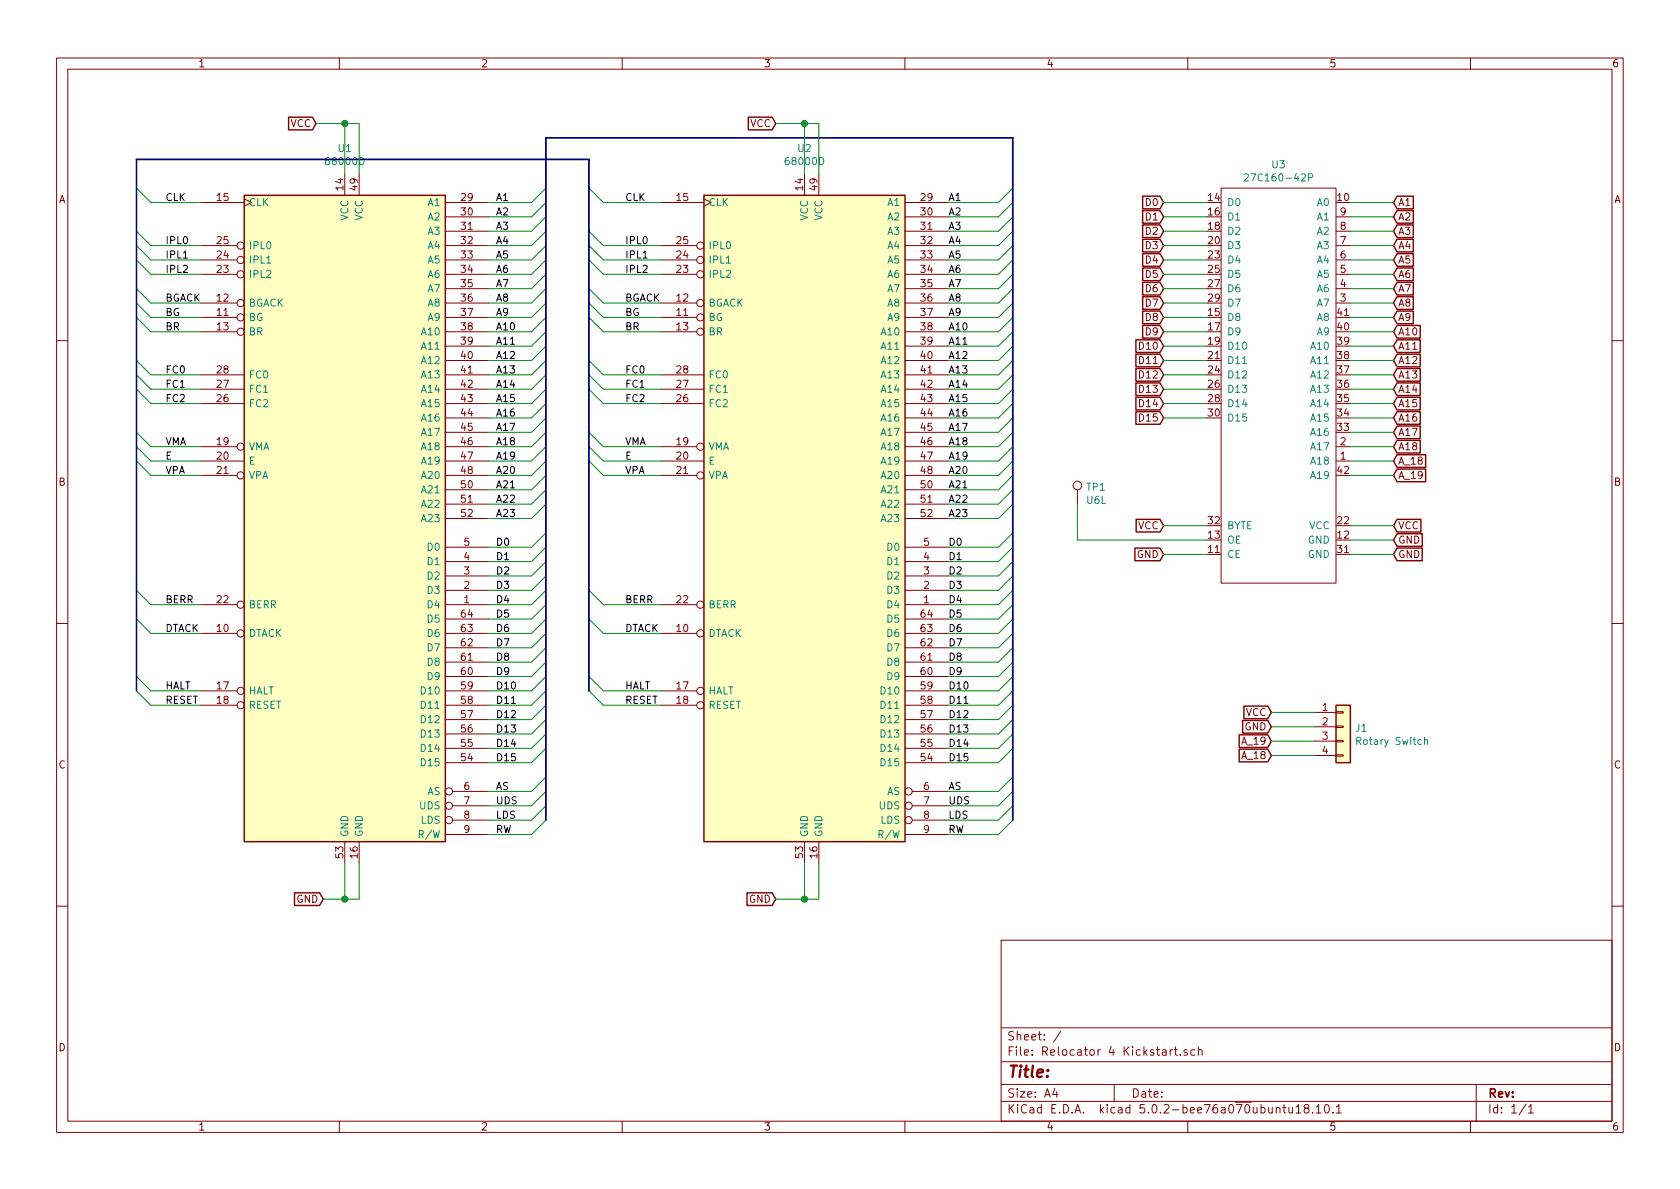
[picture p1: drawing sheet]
<svg xmlns="http://www.w3.org/2000/svg" width="297mm" height="210mm" viewBox="0 0 297 210" stroke-linecap="round" stroke-linejoin="round" font-family="sans-serif">
<g fill="none" stroke="#840000" stroke-width=".18">
<path d="M10 10.3h277v189.9h-277zM12 12.2h273v186.1h-273zM60 10.3v1.9M110 10.3v1.9M160 10.3v1.9M210 10.3v1.9M260 10.3v1.9M35.6 35.8h7.6M43.2 35.2l1.2 .6-1.2 .6M61 30.7v3.8M63.5 30.7v3.8M78.7 38.3h7.7"/>
<path d="M78.7 35.8h7.7M116.8 35.8h7.7M124.5 35.2l1.2 .6-1.2 .6M142.2 30.7v3.8M144.8 30.7v3.8M160 38.3h7.6M160 35.8h7.6M215.9 33.3h20.3v69.8h-20.3zM236.2 38.3h2.6M35.6 53.6h6.3M35.6 48.5h6.3M35.6 46h6.3"/>
<path d="M35.6 43.4h6.3M35.6 56.1h6.3M35.6 58.7h6.3M78.7 53.6h7.7M78.7 51h7.7M78.7 48.5h7.7M78.7 46h7.7M78.7 43.4h7.7M78.7 40.9h7.7M78.7 56.1h7.7M78.7 58.7h7.7M116.8 53.6h6.4"/>
<path d="M116.8 48.5h6.4M116.8 46h6.4M116.8 43.4h6.4M116.8 56.1h6.4M116.8 58.7h6.4M160 53.6h7.6M160 51h7.6M160 48.5h7.6M160 46h7.6M160 43.4h7.6M160 40.9h7.6M160 56.1h7.6"/>
<path d="M160 58.7h7.6M236.2 53.6h2.6M236.2 51h2.6M236.2 48.5h2.6M236.2 46h2.6M236.2 43.4h2.6M236.2 40.9h2.6M10 60.2h2M35.6 79h6.3M35.6 71.4h7.6M35.6 68.8h7.6M35.6 66.3h7.6"/>
<path d="M78.7 79h7.7M78.7 71.4h7.7M78.7 68.8h7.7M78.7 66.3h7.7M78.7 61.2h7.7M78.7 63.7h7.7M78.7 73.9h7.7M78.7 76.4h7.7M116.8 79h6.4M116.8 71.4h7.7M116.8 68.8h7.7M116.8 66.3h7.7"/>
<path d="M160 79h7.6M160 71.4h7.6M160 68.8h7.6M160 66.3h7.6M160 61.2h7.6M160 63.7h7.6M160 73.9h7.6M160 76.4h7.6M236.2 79h2.6M285 60.2h2M35.6 81.5h7.6M35.6 84.1h6.3"/>
<path d="M78.7 81.5h7.7M78.7 84.1h7.7M78.7 99.3h7.7M78.7 96.8h7.7M78.7 86.6h7.7M78.7 89.1h7.7M78.7 91.7h7.7M116.8 81.5h7.7M116.8 84.1h6.4M160 81.5h7.6M160 84.1h7.6M160 99.3h7.6"/>
<path d="M160 96.8h7.6M160 86.6h7.6M160 89.1h7.6M160 91.7h7.6M190.5 86.6v2.5M236.2 81.5h2.6M10 110.3h2M35.6 106.9h6.3M35.6 112h6.3M78.7 106.9h7.7M78.7 112h7.7M78.7 104.4h7.7"/>
<path d="M78.7 101.8h7.7M78.7 119.6h7.7M78.7 117.1h7.7M78.7 114.5h7.7M78.7 109.5h7.7M116.8 106.9h6.4M116.8 112h6.4M160 106.9h7.6M160 112h7.6M160 104.4h7.6M160 101.8h7.6M160 119.6h7.6"/>
<path d="M160 117.1h7.6M160 114.5h7.6M160 109.5h7.6M285 110.3h2M35.6 122.2h6.3M35.6 124.7h6.3M78.7 122.2h7.7M78.7 124.7h7.7M78.7 134.9h7.7M78.7 132.3h7.7M78.7 129.8h7.7M78.7 127.2h7.7"/>
<path d="M80 139.9h6.4M116.8 122.2h6.4M116.8 124.7h6.4M160 122.2h7.6M160 124.7h7.6M160 134.9h7.6M160 132.3h7.6M160 129.8h7.6M160 127.2h7.6M161.3 139.9h6.3M232.4 126h3.8M232.4 128.5h3.8"/>
<path d="M232.4 131.1h3.8M232.4 133.6h3.8M236.2 133.5h1.3v.2h-1.3zM236.2 130.9h1.3v.3h-1.3zM236.2 128.4h1.3v.2h-1.3zM236.2 125.9h1.3v.2h-1.3zM61 148.8v3.8M63.5 148.8v3.8M78.7 147.6h7.7M80 142.5h6.4M80 145h6.4M142.2 148.8v3.8"/>
<path d="M144.8 148.8v3.8M160 147.6h7.6M161.3 142.5h6.3M161.3 145h6.3M10 160.2h2M177 166.3h108v32h-108zM285 160.2h2M60 198.3v1.9M110 198.3v1.9M160 198.3v1.9M177 194.8h108M177 191.8h108"/>
<path d="M177 187.8h108M177 181.8h108M186.5 192.5l-.4 1h1M186.8 193v1M187.6 182.3l-1.3 2M197 191.8v3M206.9 185.6v1M207.3 185.6l-.3 .1-.1 .2M207.6 185.6h.6M207.8 185.1v1.3l.4 .2M208.7 186.5v.1M209.9 185.7a.37 .37 0 0 0-.6 .1l.1 .2 .5 .2 .1 .1-.2 .3-.5-.1"/>
<path d="M210 198.3v1.9M211.3 185.7l-.5-.1-.3 .3 .2 .6h.6M211.9 185.7h.1a.37 .37 0 0 1 .5 .1v.8M211.9 185.1v1.5M226.8 195.8h.6M227 195.3v1.3l.4 .2M227.9 195.8v.9l.4 .1 .2-.1M228.5 195.8v1M229.2 195.8l.4-.5v1.5M229.2 196.8h.8M230.9 196l-.2-.2-.1-.2 .3-.3h.3l.2 .3v.2l-.7 .2a.48 .48 0 0 0 0 .7l.2 .1 .5-.1a.48 .48 0 0 0-.2-.7M232.1 196.7v.1"/>
<path d="M232.7 195.8l.4-.5v1.5M232.7 196.8h.9M234.3 195.5l.2-.2a.8 .8 0 0 1 .5 .8 .8 .8 0 0 1-.5 .7l-.2-.1-.1-.4zM235.7 196.7v.1M236.3 195.8l.4-.5v1.5M236.3 196.8h.9M260 198.3v1.9M261 191.8v6.5M269.8 195.2l-1.2 2M270.3 195.8l.4-.5v1.5M270.3 196.8h.8"/>
<circle cx="42.5" cy="56.1" r=".63"/>
<circle cx="42.5" cy="43.4" r=".63"/>
<circle cx="42.5" cy="58.7" r=".63"/>
<circle cx="42.5" cy="53.6" r=".63"/>
<circle cx="42.5" cy="48.5" r=".63"/>
<circle cx="42.5" cy="46" r=".63"/>
<circle cx="123.8" cy="48.5" r=".63"/>
<circle cx="123.8" cy="43.4" r=".63"/>
<circle cx="123.8" cy="53.6" r=".63"/>
<circle cx="123.8" cy="58.7" r=".63"/>
<circle cx="123.8" cy="46" r=".63"/>
<circle cx="123.8" cy="56.1" r=".63"/>
<circle cx="42.5" cy="79" r=".63"/>
<circle cx="123.8" cy="79" r=".63"/>
<circle cx="42.5" cy="84.1" r=".63"/>
<circle cx="123.8" cy="84.1" r=".63"/>
<circle cx="190.5" cy="85.8" r=".76"/>
<circle cx="42.5" cy="106.9" r=".63"/>
<circle cx="42.5" cy="112" r=".63"/>
<circle cx="123.8" cy="106.9" r=".63"/>
<circle cx="123.8" cy="112" r=".63"/>
<circle cx="42.5" cy="124.7" r=".63"/>
<circle cx="42.5" cy="122.2" r=".63"/>
<circle cx="79.4" cy="139.9" r=".63"/>
<circle cx="123.8" cy="124.7" r=".63"/>
<circle cx="123.8" cy="122.2" r=".63"/>
<circle cx="160.7" cy="139.9" r=".63"/>
<circle cx="79.4" cy="145" r=".63"/>
<circle cx="79.4" cy="142.5" r=".63"/>
<circle cx="160.7" cy="142.5" r=".63"/>
<circle cx="160.7" cy="145" r=".63"/>
</g>
<path d="M220 30.9l.5-.2 .2 .2v.2v.2l-.8 .7h.8M231.4 31.4l.6-.1 .1-.1-.1-.3-.1-.2h-.5v1.3M47.1 46.5h.8M128.4 46.5h.8M251.9 130.9l.1-.1 .3 .1 .1 .7M251.9 130.4v1.2" fill="none" stroke="#008484" stroke-width=".18"/>
<g fill="none" stroke="#840000" stroke-width=".25">
<path d="M43.2 34.5h35.5v114.3h-35.5zM51 20.7h4.2l.7 1.1-.7 1.2h-4.2zM124.5 34.5h35.5v114.3h-35.5zM132.3 20.7h4.2l.7 1.1-.7 1.2h-4.2zM202 34.7h3.1l.6 1.1-.6 1.1h-3.1zM202 37.2h3.1l.6 1.1-.6 1.2h-3.1zM202 39.8h3.1l.6 1.1-.6 1.1h-3.1zM247 39.8h2.9v2.2h-2.9l-.6-1.1zM247 37.2h2.9v2.3h-2.9l-.6-1.2zM247 34.7h2.9v2.2h-2.9l-.6-1.1zM202 55h3.1l.6 1.1-.6 1.1h-3.1zM202 57.6h3.1l.6 1.1-.6 1.1h-3.1z"/>
<path d="M202 42.3h3.1l.6 1.1-.6 1.1h-3.1zM202 44.9h3.1l.6 1.1-.6 1.1h-3.1zM202 47.4h3.1l.6 1.1-.6 1.1h-3.1zM202 49.9h3.1l.6 1.1-.6 1.2h-3.1zM202 52.5h3.1l.6 1.1-.6 1.1h-3.1zM247 52.5h2.9v2.2h-2.9l-.6-1.1zM247 49.9h2.9v2.3h-2.9l-.6-1.2zM247 47.4h2.9v2.2h-2.9l-.6-1.1zM247 44.9h2.9v2.2h-2.9l-.6-1.1zM247 42.3h2.9v2.2h-2.9l-.6-1.1zM247 55h2.9v2.2h-2.9l-.6-1.1zM247 57.6h4.1v2.2h-4.1l-.6-1.1z"/>
<path d="M200.8 60.1h4.3l.6 1.1-.6 1.1h-4.3zM200.8 62.6h4.3l.6 1.1-.6 1.2h-4.3zM200.8 65.2h4.3l.6 1.1-.6 1.1h-4.3zM200.8 67.7h4.3l.6 1.1-.6 1.1h-4.3zM200.8 70.3h4.3l.6 1.1-.6 1.1h-4.3zM200.8 72.8h4.3l.6 1.1-.6 1.1h-4.3zM247 77.9h4.1v2.2h-4.1l-.6-1.1zM247 60.1h4.1v2.2h-4.1l-.6-1.1zM247 62.6h4.1v2.3h-4.1l-.6-1.2zM247 65.2h4.1v2.2h-4.1l-.6-1.1zM247 67.7h4.1v2.2h-4.1l-.6-1.1zM247 70.3h4.1v2.2h-4.1l-.6-1.1z"/>
<path d="M247 72.8h4.1v2.2h-4.1l-.6-1.1zM247 75.3h4.1v2.3h-4.1l-.6-1.2zM200.7 96.9h4.4l.6 1.1-.6 1.2h-4.4zM200.9 91.8h4.2l.6 1.2-.6 1.1h-4.2zM247 94.4h4.5v2.2h-4.5l-.6-1.1zM247 96.9h4.5v2.3h-4.5l-.6-1.2zM247 91.8h4.2v2.3h-4.2l-.6-1.1zM247 80.4h5.1v2.2h-5.1l-.6-1.1zM247 83h5.1v2.2h-5.1l-.6-1.1zM219.1 129.9h5.1l.6 1.2-.6 1.1h-5.1zM219.1 132.5h5.1l.6 1.1-.6 1.1h-5.1zM219.7 127.4h4.5l.6 1.1-.6 1.1h-4.5z"/>
<path d="M219.9 124.9h4.3l.6 1.1-.6 1.1h-4.3zM236.2 124.7h2.6v10.2h-2.6zM52.1 157.9h4.4l.6 1.1-.6 1.1h-4.4zM132.1 157.9h4.4l.7 1.1-.7 1.1h-4.4z"/>
</g>
<g fill="none" stroke="#008400" stroke-width=".18">
<path d="M24.1 33.3l2.6 2.5h8.9M55.9 21.8h7.6v8.9M61 21.8v8.9M96.5 38.3l-2.5 2.6h-7.6M96.5 35.8l-2.5 2.5h-7.6M96.5 33.3l-2.5 2.5h-7.6M104.1 33.3l2.6 2.5h10.1M137.2 21.8h7.6v8.9M142.2 21.8v8.9M179.1 38.3l-2.6 2.6h-8.9M179.1 35.8l-2.6 2.5h-8.9M179.1 33.3l-2.6 2.5h-8.9"/>
<path d="M205.7 38.3h7.7M205.7 35.8h7.7M238.8 38.3h7.6M238.8 35.8h7.6M24.1 51l2.6 2.6h8.9M24.1 46l2.6 2.5h8.9M24.1 43.4l2.6 2.6h8.9M24.1 40.9l2.6 2.5h8.9M24.1 53.6l2.6 2.5h8.9M24.1 56.1l2.6 2.6h8.9M96.5 51l-2.5 2.6h-7.6M96.5 48.5l-2.5 2.5h-7.6"/>
<path d="M96.5 46l-2.5 2.5h-7.6M96.5 43.4l-2.5 2.6h-7.6M96.5 40.9l-2.5 2.5h-7.6M96.5 53.6l-2.5 2.5h-7.6M96.5 56.1l-2.5 2.6h-7.6M96.5 58.7l-2.5 2.5h-7.6M104.1 51l2.6 2.6h10.1M104.1 46l2.6 2.5h10.1M104.1 43.4l2.6 2.6h10.1M104.1 40.9l2.6 2.5h10.1M104.1 53.6l2.6 2.5h10.1M104.1 56.1l2.6 2.6h10.1"/>
<path d="M179.1 51l-2.6 2.6h-8.9M179.1 48.5l-2.6 2.5h-8.9M179.1 46l-2.6 2.5h-8.9M179.1 43.4l-2.6 2.6h-8.9M179.1 40.9l-2.6 2.5h-8.9M179.1 53.6l-2.6 2.5h-8.9M179.1 56.1l-2.6 2.6h-8.9M179.1 58.7l-2.6 2.5h-8.9M205.7 53.6h7.7M205.7 51h7.7M205.7 48.5h7.7M205.7 46h7.7"/>
<path d="M205.7 43.4h7.7M205.7 40.9h7.7M205.7 56.1h7.7M205.7 58.7h7.7M238.8 53.6h7.6M238.8 51h7.6M238.8 48.5h7.6M238.8 46h7.6M238.8 43.4h7.6M238.8 40.9h7.6M238.8 56.1h7.6M238.8 58.7h7.6"/>
<path d="M24.1 76.4l2.6 2.6h8.9M24.1 63.7l2.6 2.6h8.9M24.1 66.3l2.6 2.5h8.9M24.1 68.8l2.6 2.6h8.9M24.1 79l2.6 2.5h8.9M96.5 76.4l-2.5 2.6h-7.6M96.5 61.2l-2.5 2.5h-7.6M96.5 63.7l-2.5 2.6h-7.6M96.5 66.3l-2.5 2.5h-7.6M96.5 68.8l-2.5 2.6h-7.6M96.5 71.4l-2.5 2.5h-7.6M96.5 73.9l-2.5 2.5h-7.6"/>
<path d="M96.5 79l-2.5 2.5h-7.6M104.1 76.4l2.6 2.6h10.1M104.1 63.7l2.6 2.6h10.1M104.1 66.3l2.6 2.5h10.1M104.1 68.8l2.6 2.6h10.1M104.1 79l2.6 2.5h10.1M179.1 76.4l-2.6 2.6h-8.9M179.1 61.2l-2.6 2.5h-8.9M179.1 63.7l-2.6 2.6h-8.9M179.1 66.3l-2.6 2.5h-8.9M179.1 68.8l-2.6 2.6h-8.9M179.1 71.4l-2.6 2.5h-8.9"/>
<path d="M179.1 73.9l-2.6 2.5h-8.9M179.1 79l-2.6 2.5h-8.9M205.7 61.2h7.7M205.7 63.7h7.7M205.7 66.3h7.7M205.7 68.8h7.7M205.7 71.4h7.7M205.7 73.9h7.7M238.8 79h7.6M238.8 61.2h7.6M238.8 63.7h7.6M238.8 66.3h7.6"/>
<path d="M238.8 68.8h7.6M238.8 71.4h7.6M238.8 73.9h7.6M238.8 76.4h7.6M24.1 81.5l2.6 2.6h8.9M96.5 81.5l-2.5 2.6h-7.6M96.5 84.1l-2.5 2.5h-7.6M96.5 86.6l-2.5 2.5h-7.6M96.5 89.1l-2.5 2.6h-7.6M96.5 94.2l-2.5 2.6h-7.6M96.5 96.8l-2.5 2.5h-7.6M96.5 99.3l-2.5 2.5h-7.6"/>
<path d="M104.1 81.5l2.6 2.6h10.1M179.1 81.5l-2.6 2.6h-8.9M179.1 84.1l-2.6 2.5h-8.9M179.1 86.6l-2.6 2.5h-8.9M179.1 89.1l-2.6 2.6h-8.9M179.1 94.2l-2.6 2.6h-8.9M179.1 96.8l-2.6 2.5h-8.9M179.1 99.3l-2.6 2.5h-8.9M190.5 89.1v6.4h22.9M205.7 98h7.7M205.7 93h7.7M238.8 95.5h7.6"/>
<path d="M238.8 98h7.6M238.8 93h7.6M238.8 81.5h7.6M238.8 84.1h7.6M24.1 104.4l2.6 2.5h8.9M24.1 109.5l2.6 2.5h8.9M24.1 119.6l2.6 2.6h8.9M96.5 104.4l-2.5 2.5h-7.6M96.5 109.5l-2.5 2.5h-7.6M96.5 119.6l-2.5 2.6h-7.6M96.5 101.8l-2.5 2.6h-7.6M96.5 106.9l-2.5 2.6h-7.6"/>
<path d="M96.5 112l-2.5 2.5h-7.6M96.5 114.5l-2.5 2.6h-7.6M96.5 117.1l-2.5 2.5h-7.6M104.1 104.4l2.6 2.5h10.1M104.1 109.5l2.6 2.5h10.1M104.1 119.6l2.6 2.6h10.1M179.1 104.4l-2.6 2.5h-8.9M179.1 109.5l-2.6 2.5h-8.9M179.1 119.6l-2.6 2.6h-8.9M179.1 101.8l-2.6 2.6h-8.9M179.1 106.9l-2.6 2.6h-8.9M179.1 112l-2.6 2.5h-8.9"/>
<path d="M179.1 114.5l-2.6 2.6h-8.9M179.1 117.1l-2.6 2.5h-8.9M24.1 122.2l2.6 2.5h8.9M96.5 122.2l-2.5 2.5h-7.6M96.5 124.7l-2.5 2.5h-7.6M96.5 127.2l-2.5 2.6h-7.6M96.5 129.8l-2.5 2.5h-7.6M96.5 132.3l-2.5 2.6h-7.6M96.5 137.4l-2.5 2.5h-7.6M96.5 139.9l-2.5 2.6h-7.6M104.1 122.2l2.6 2.5h10.1M179.1 122.2l-2.6 2.5h-8.9"/>
<path d="M179.1 124.7l-2.6 2.5h-8.9M179.1 127.2l-2.6 2.6h-8.9M179.1 129.8l-2.6 2.5h-8.9M179.1 132.3l-2.6 2.6h-8.9M179.1 137.4l-2.6 2.5h-8.9M179.1 139.9l-2.6 2.6h-8.9M224.8 126h7.6M224.8 128.5h7.6M224.8 131.1h7.6M224.8 133.6h7.6M61 152.6v6.4M63.5 152.6v6.4h-6.4"/>
<path d="M96.5 142.5l-2.5 2.5h-7.6M96.5 145l-2.5 2.6h-7.6M142.2 152.6v6.4M144.8 152.6v6.4h-7.6M179.1 142.5l-2.6 2.5h-8.9M179.1 145l-2.6 2.6h-8.9"/>
</g>
<g fill="#ffffc2" stroke="#ffffc2" stroke-width=".18">
<path d="M236.2 124.7h2.6v10.2h-2.6z"/>
<path d="M43.2 34.5h35.5v114.3h-35.5z"/>
<path d="M124.5 34.5h35.5v114.3h-35.5z"/>
</g>
<path d="M24.1 122.2v-94h80v94M96.5 145v-120.6h82.6v120.6" fill="none" stroke="#000084" stroke-width=".3"/>
<path d="M32.4 45.6h.7M113.7 45.6h.7" fill="none" stroke="#000" stroke-width=".18"/>
<g fill="#008400" stroke="#008400" stroke-width=".25">
<circle cx="61" cy="21.8" r=".51"/>
<circle cx="61" cy="159" r=".51"/>
<circle cx="142.2" cy="159" r=".51"/>
<circle cx="142.2" cy="21.8" r=".51"/>
</g>
<text font-size="2.8" fill="#840000" x="178" y="190.5">Title:</text>
<g font-size="2.1" fill="#840000">
<text x="178" y="184">Sheet: /</text>
<text x="178" y="186.7">File: Relocator 4 Kickstart.sch</text>
<text x="178" y="196.9">KiCad E.D.A. kicad 5.0.2-bee76a070ubuntu18.10.1</text>
<text x="178" y="194.1">Size: A4</text>
<text x="200" y="194.1">Date:</text>
<text x="263" y="194.1">Rev:</text>
<text x="263" y="196.9">Id: 1/1</text>
</g>
<g font-size="1.8" fill="#840000">
<text x="35" y="11.9">1</text>
<text x="85" y="11.9">2</text>
<text x="135" y="11.9">3</text>
<text x="185" y="11.9">4</text>
<text x="235" y="11.9">5</text>
<text x="285" y="11.9">6</text>
<text x="51.4" y="22.5">VCC</text>
<text x="132.6" y="22.5">VCC</text>
<text x="10.4" y="35.9">A</text>
<text x="38.4" y="35.6">15</text>
<text x="60.7" y="33.6" transform="rotate(-90 60.7 33.6)">14</text>
<text x="63.2" y="33.6" transform="rotate(-90 63.2 33.6)">49</text>
<text x="81.6" y="35.6">29</text>
<text x="119.7" y="35.6">15</text>
<text x="142" y="33.6" transform="rotate(-90 142 33.6)">14</text>
<text x="144.5" y="33.6" transform="rotate(-90 144.5 33.6)">49</text>
<text x="162.9" y="35.6">29</text>
<text x="213.7" y="35.6">14</text>
<text x="236.5" y="35.6">10</text>
<text x="285.4" y="35.9">A</text>
<text x="81.6" y="38.1">30</text>
<text x="81.6" y="40.6">31</text>
<text x="162.9" y="38.1">30</text>
<text x="162.9" y="40.6">31</text>
<text x="202.7" y="36.4">D0</text>
<text x="202.7" y="39">D1</text>
<text x="202.7" y="41.5">D2</text>
<text x="213.7" y="38.1">16</text>
<text x="213.7" y="40.6">18</text>
<text x="237" y="40.6">8</text>
<text x="237" y="38.1">9</text>
<text x="247.2" y="41.5">A3</text>
<text x="247.2" y="39">A2</text>
<text x="247.2" y="36.4">A1</text>
<text x="38.4" y="45.7">24</text>
<text x="38.4" y="43.2">25</text>
<text x="81.6" y="43.2">32</text>
<text x="81.6" y="45.7">33</text>
<text x="119.7" y="45.7">24</text>
<text x="119.7" y="43.2">25</text>
<text x="162.9" y="43.2">32</text>
<text x="162.9" y="45.7">33</text>
<text x="202.7" y="44.1">D3</text>
<text x="202.7" y="46.6">D4</text>
<text x="213.7" y="43.2">20</text>
<text x="213.7" y="45.7">23</text>
<text x="237" y="45.7">6</text>
<text x="237" y="43.2">7</text>
<text x="247.2" y="46.6">A5</text>
<text x="247.2" y="44.1">A4</text>
<text x="38.4" y="53.3">12</text>
<text x="38.4" y="48.3">23</text>
<text x="81.6" y="48.3">34</text>
<text x="81.6" y="50.8">35</text>
<text x="81.6" y="53.3">36</text>
<text x="119.7" y="53.3">12</text>
<text x="119.7" y="48.3">23</text>
<text x="162.9" y="48.3">34</text>
<text x="162.9" y="50.8">35</text>
<text x="162.9" y="53.3">36</text>
<text x="202.7" y="49.1">D5</text>
<text x="202.7" y="51.7">D6</text>
<text x="213.7" y="48.3">25</text>
<text x="213.7" y="50.8">27</text>
<text x="213.7" y="53.3">29</text>
<text x="237" y="53.3">3</text>
<text x="237" y="50.8">4</text>
<text x="237" y="48.3">5</text>
<text x="247.2" y="51.7">A7</text>
<text x="247.2" y="49.1">A6</text>
<text x="38.4" y="55.9">11</text>
<text x="38.4" y="58.4">13</text>
<text x="81.6" y="55.9">37</text>
<text x="81.6" y="58.4">38</text>
<text x="119.7" y="55.9">11</text>
<text x="119.7" y="58.4">13</text>
<text x="162.9" y="55.9">37</text>
<text x="162.9" y="58.4">38</text>
<text x="202.7" y="56.8">D8</text>
<text x="202.7" y="59.3">D9</text>
<text x="202.7" y="54.2">D7</text>
<text x="213.7" y="55.9">15</text>
<text x="213.7" y="58.4">17</text>
<text x="236.5" y="58.4">40</text>
<text x="236.5" y="55.9">41</text>
<text x="247.2" y="54.2">A8</text>
<text x="247.2" y="56.8">A9</text>
<text x="247.2" y="59.3">A10</text>
<text x="81.6" y="61">39</text>
<text x="81.6" y="63.5">40</text>
<text x="162.9" y="61">39</text>
<text x="162.9" y="63.5">40</text>
<text x="201.7" y="61.8">D10</text>
<text x="201.7" y="64.4">D11</text>
<text x="213.7" y="61">19</text>
<text x="213.7" y="63.5">21</text>
<text x="236.5" y="63.5">38</text>
<text x="236.5" y="61">39</text>
<text x="247.2" y="61.8">A11</text>
<text x="247.2" y="64.4">A12</text>
<text x="38.4" y="71.1">26</text>
<text x="38.4" y="68.6">27</text>
<text x="38.4" y="66">28</text>
<text x="81.6" y="66">41</text>
<text x="81.6" y="68.6">42</text>
<text x="81.6" y="71.1">43</text>
<text x="119.7" y="71.1">26</text>
<text x="119.7" y="68.6">27</text>
<text x="119.7" y="66">28</text>
<text x="162.9" y="66">41</text>
<text x="162.9" y="68.6">42</text>
<text x="162.9" y="71.1">43</text>
<text x="201.7" y="66.9">D12</text>
<text x="201.7" y="69.5">D13</text>
<text x="213.7" y="66">24</text>
<text x="213.7" y="68.6">26</text>
<text x="213.7" y="71.1">28</text>
<text x="236.5" y="71.1">35</text>
<text x="236.5" y="68.6">36</text>
<text x="236.5" y="66">37</text>
<text x="247.2" y="66.9">A13</text>
<text x="247.2" y="69.5">A14</text>
<text x="81.6" y="73.7">44</text>
<text x="81.6" y="76.2">45</text>
<text x="162.9" y="73.7">44</text>
<text x="162.9" y="76.2">45</text>
<text x="201.7" y="72">D14</text>
<text x="201.7" y="74.5">D15</text>
<text x="213.7" y="73.7">30</text>
<text x="236.5" y="76.2">33</text>
<text x="236.5" y="73.7">34</text>
<text x="247.2" y="72">A15</text>
<text x="247.2" y="74.5">A16</text>
<text x="247.2" y="77.1">A17</text>
<text x="38.4" y="78.7">19</text>
<text x="38.4" y="81.3">20</text>
<text x="38.4" y="83.8">21</text>
<text x="81.6" y="78.7">46</text>
<text x="81.6" y="81.3">47</text>
<text x="81.6" y="83.8">48</text>
<text x="119.7" y="78.7">19</text>
<text x="119.7" y="81.3">20</text>
<text x="119.7" y="83.8">21</text>
<text x="162.9" y="78.7">46</text>
<text x="162.9" y="81.3">47</text>
<text x="162.9" y="83.8">48</text>
<text x="236.5" y="83.8">42</text>
<text x="237" y="81.3">1</text>
<text x="237" y="78.7">2</text>
<text x="247.2" y="79.6">A18</text>
<text x="247.2" y="82.2">A_18</text>
<text x="10.4" y="85.9">B</text>
<text x="81.6" y="86.4">50</text>
<text x="81.6" y="88.9">51</text>
<text x="162.9" y="86.4">50</text>
<text x="162.9" y="88.9">51</text>
<text x="247.2" y="84.7">A_19</text>
<text x="285.4" y="85.9">B</text>
<text x="81.6" y="91.4">52</text>
<text x="162.9" y="91.4">52</text>
<text x="201.2" y="93.6">VCC</text>
<text x="213.7" y="95.2">13</text>
<text x="213.7" y="92.7">32</text>
<text x="236.5" y="95.2">12</text>
<text x="236.5" y="92.7">22</text>
<text x="247.2" y="93.6">VCC</text>
<text x="82.1" y="101.6">3</text>
<text x="82.1" y="99.1">4</text>
<text x="82.1" y="96.5">5</text>
<text x="163.3" y="101.6">3</text>
<text x="163.3" y="99.1">4</text>
<text x="163.3" y="96.5">5</text>
<text x="201" y="98.7">GND</text>
<text x="213.7" y="97.8">11</text>
<text x="236.5" y="97.8">31</text>
<text x="247.2" y="96.1">GND</text>
<text x="247.2" y="98.7">GND</text>
<text x="38.4" y="106.7">22</text>
<text x="82.1" y="106.7">1</text>
<text x="82.1" y="104.1">2</text>
<text x="119.7" y="106.7">22</text>
<text x="163.3" y="106.7">1</text>
<text x="163.3" y="104.1">2</text>
<text x="38.4" y="111.8">10</text>
<text x="81.6" y="111.8">63</text>
<text x="81.6" y="109.2">64</text>
<text x="119.7" y="111.8">10</text>
<text x="162.9" y="111.8">63</text>
<text x="162.9" y="109.2">64</text>
<text x="81.6" y="119.4">60</text>
<text x="81.6" y="116.8">61</text>
<text x="81.6" y="114.3">62</text>
<text x="162.9" y="119.4">60</text>
<text x="162.9" y="116.8">61</text>
<text x="162.9" y="114.3">62</text>
<text x="38.4" y="121.9">17</text>
<text x="38.4" y="124.5">18</text>
<text x="81.6" y="124.5">58</text>
<text x="81.6" y="121.9">59</text>
<text x="119.7" y="121.9">17</text>
<text x="119.7" y="124.5">18</text>
<text x="162.9" y="124.5">58</text>
<text x="162.9" y="121.9">59</text>
<text x="233.8" y="125.7">1</text>
<text x="81.6" y="129.5">56</text>
<text x="81.6" y="127">57</text>
<text x="162.9" y="129.5">56</text>
<text x="162.9" y="127">57</text>
<text x="219.8" y="131.7">A_19</text>
<text x="220.1" y="129.2">GND</text>
<text x="220.3" y="126.6">VCC</text>
<text x="233.8" y="128.3">2</text>
<text x="233.8" y="130.8">3</text>
<text x="10.4" y="135.9">C</text>
<text x="81.6" y="134.6">54</text>
<text x="81.6" y="132.1">55</text>
<text x="162.9" y="134.6">54</text>
<text x="162.9" y="132.1">55</text>
<text x="219.8" y="134.2">A_18</text>
<text x="233.8" y="133.3">4</text>
<text x="285.4" y="135.9">C</text>
<text x="82.1" y="139.7">6</text>
<text x="82.1" y="142.2">7</text>
<text x="163.3" y="139.7">6</text>
<text x="163.3" y="142.2">7</text>
<text x="82.1" y="144.8">8</text>
<text x="82.1" y="147.3">9</text>
<text x="163.3" y="144.8">8</text>
<text x="163.3" y="147.3">9</text>
<text x="60.7" y="151.7" transform="rotate(-90 60.7 151.7)">53</text>
<text x="63.2" y="151.7" transform="rotate(-90 63.2 151.7)">16</text>
<text x="142" y="151.7" transform="rotate(-90 142 151.7)">53</text>
<text x="144.5" y="151.7" transform="rotate(-90 144.5 151.7)">16</text>
<text x="52.4" y="159.6">GND</text>
<text x="132.4" y="159.6">GND</text>
<text x="10.4" y="185.9">D</text>
<text x="285.4" y="185.9">D</text>
<text x="35" y="199.9">1</text>
<text x="85" y="199.9">2</text>
<text x="135" y="199.9">3</text>
<text x="185" y="199.9">4</text>
<text x="235" y="199.9">5</text>
<text x="285" y="199.9">6</text>
</g>
<g font-size="1.8" fill="#008484">
<text x="57.9" y="29.2">68000D</text>
<text x="59.8" y="26.9">U1</text>
<text x="139.1" y="29.2">68000D</text>
<text x="141.1" y="26.9">U2</text>
<text x="224.9" y="29.8">U3</text>
<text x="221.1" y="32.1">27C160-42P</text>
<text x="43.9" y="36.4">CLK</text>
<text x="61.6" y="39" transform="rotate(-90 61.6 39)">VCC</text>
<text x="64.1" y="39" transform="rotate(-90 64.1 39)">VCC</text>
<text x="75.7" y="36.4">A1</text>
<text x="75.7" y="39">A2</text>
<text x="75.7" y="41.5">A3</text>
<text x="125.2" y="36.4">CLK</text>
<text x="142.9" y="39" transform="rotate(-90 142.9 39)">VCC</text>
<text x="145.4" y="39" transform="rotate(-90 145.4 39)">VCC</text>
<text x="157" y="36.4">A1</text>
<text x="157" y="39">A2</text>
<text x="157" y="41.5">A3</text>
<text x="216.9" y="36.4">D0</text>
<text x="216.9" y="39">D1</text>
<text x="216.9" y="41.5">D2</text>
<text x="232.9" y="36.4">A0</text>
<text x="232.9" y="41.5">A2</text>
<text x="232.9" y="39">A1</text>
<text x="43.9" y="46.6">IPL1</text>
<text x="43.9" y="44.1">IPL0</text>
<text x="75.7" y="44.1">A4</text>
<text x="75.7" y="46.6">A5</text>
<text x="125.2" y="46.6">IPL1</text>
<text x="125.2" y="44.1">IPL0</text>
<text x="157" y="44.1">A4</text>
<text x="157" y="46.6">A5</text>
<text x="216.9" y="44.1">D3</text>
<text x="216.9" y="46.6">D4</text>
<text x="232.9" y="46.6">A4</text>
<text x="232.9" y="44.1">A3</text>
<text x="43.9" y="49.1">IPL2</text>
<text x="75.7" y="49.1">A6</text>
<text x="75.7" y="51.7">A7</text>
<text x="125.2" y="49.1">IPL2</text>
<text x="157" y="49.1">A6</text>
<text x="157" y="51.7">A7</text>
<text x="216.9" y="49.1">D5</text>
<text x="216.9" y="51.7">D6</text>
<text x="232.9" y="51.7">A6</text>
<text x="232.9" y="49.1">A5</text>
<text x="43.9" y="56.8">BG</text>
<text x="43.9" y="54.2">BGACK</text>
<text x="43.9" y="59.3">BR</text>
<text x="74.7" y="59.3">A10</text>
<text x="75.7" y="54.2">A8</text>
<text x="75.7" y="56.8">A9</text>
<text x="125.2" y="56.8">BG</text>
<text x="125.2" y="54.2">BGACK</text>
<text x="125.2" y="59.3">BR</text>
<text x="156" y="59.3">A10</text>
<text x="157" y="54.2">A8</text>
<text x="157" y="56.8">A9</text>
<text x="216.9" y="56.8">D8</text>
<text x="216.9" y="59.3">D9</text>
<text x="216.9" y="54.2">D7</text>
<text x="232.9" y="54.2">A7</text>
<text x="232.9" y="59.3">A9</text>
<text x="232.9" y="56.8">A8</text>
<text x="74.7" y="61.8">A11</text>
<text x="74.7" y="64.4">A12</text>
<text x="156" y="61.8">A11</text>
<text x="156" y="64.4">A12</text>
<text x="216.9" y="61.8">D10</text>
<text x="216.9" y="64.4">D11</text>
<text x="232" y="64.4">A11</text>
<text x="232" y="61.8">A10</text>
<text x="43.9" y="69.5">FC1</text>
<text x="43.9" y="66.9">FC0</text>
<text x="74.7" y="66.9">A13</text>
<text x="74.7" y="69.5">A14</text>
<text x="125.2" y="69.5">FC1</text>
<text x="125.2" y="66.9">FC0</text>
<text x="156" y="66.9">A13</text>
<text x="156" y="69.5">A14</text>
<text x="216.9" y="66.9">D12</text>
<text x="216.9" y="69.5">D13</text>
<text x="232" y="69.5">A13</text>
<text x="232" y="66.9">A12</text>
<text x="43.9" y="72">FC2</text>
<text x="74.7" y="72">A15</text>
<text x="74.7" y="74.5">A16</text>
<text x="74.7" y="77.1">A17</text>
<text x="125.2" y="72">FC2</text>
<text x="156" y="72">A15</text>
<text x="156" y="74.5">A16</text>
<text x="156" y="77.1">A17</text>
<text x="216.9" y="72">D14</text>
<text x="216.9" y="74.5">D15</text>
<text x="232" y="77.1">A16</text>
<text x="232" y="74.5">A15</text>
<text x="232" y="72">A14</text>
<text x="43.9" y="79.6">VMA</text>
<text x="43.9" y="82.2">E</text>
<text x="74.7" y="79.6">A18</text>
<text x="74.7" y="82.2">A19</text>
<text x="125.2" y="79.6">VMA</text>
<text x="125.2" y="82.2">E</text>
<text x="156" y="79.6">A18</text>
<text x="156" y="82.2">A19</text>
<text x="232" y="82.2">A18</text>
<text x="232" y="79.6">A17</text>
<text x="43.9" y="84.7">VPA</text>
<text x="74.7" y="84.7">A20</text>
<text x="74.7" y="87.2">A21</text>
<text x="74.7" y="89.8">A22</text>
<text x="125.2" y="84.7">VPA</text>
<text x="156" y="84.7">A20</text>
<text x="156" y="87.2">A21</text>
<text x="156" y="89.8">A22</text>
<text x="192.2" y="86.8">TP1</text>
<text x="192.2" y="89.1">U6L</text>
<text x="232" y="84.7">A19</text>
<text x="74.7" y="92.3">A23</text>
<text x="156" y="92.3">A23</text>
<text x="216.9" y="93.6">BYTE</text>
<text x="231.5" y="93.6">VCC</text>
<text x="75.7" y="99.9">D1</text>
<text x="75.7" y="97.4">D0</text>
<text x="157" y="99.9">D1</text>
<text x="157" y="97.4">D0</text>
<text x="216.9" y="98.7">CE</text>
<text x="216.9" y="96.1">OE</text>
<text x="231.3" y="96.1">GND</text>
<text x="231.3" y="98.7">GND</text>
<text x="43.9" y="107.6">BERR</text>
<text x="75.7" y="107.6">D4</text>
<text x="75.7" y="105">D3</text>
<text x="75.7" y="102.5">D2</text>
<text x="125.2" y="107.6">BERR</text>
<text x="157" y="107.6">D4</text>
<text x="157" y="105">D3</text>
<text x="157" y="102.5">D2</text>
<text x="43.9" y="112.6">DTACK</text>
<text x="75.7" y="112.6">D6</text>
<text x="75.7" y="110.1">D5</text>
<text x="125.2" y="112.6">DTACK</text>
<text x="157" y="112.6">D6</text>
<text x="157" y="110.1">D5</text>
<text x="75.7" y="117.7">D8</text>
<text x="75.7" y="115.2">D7</text>
<text x="157" y="117.7">D8</text>
<text x="157" y="115.2">D7</text>
<text x="43.9" y="122.8">HALT</text>
<text x="43.9" y="125.3">RESET</text>
<text x="74.7" y="125.3">D11</text>
<text x="74.7" y="122.8">D10</text>
<text x="75.7" y="120.3">D9</text>
<text x="125.2" y="122.8">HALT</text>
<text x="125.2" y="125.3">RESET</text>
<text x="156" y="125.3">D11</text>
<text x="156" y="122.8">D10</text>
<text x="157" y="120.3">D9</text>
<text x="74.7" y="130.4">D13</text>
<text x="74.7" y="127.9">D12</text>
<text x="156" y="130.4">D13</text>
<text x="156" y="127.9">D12</text>
<text x="239.7" y="129.4">J1</text>
<text x="240.3" y="131.7">Rotary Switch</text>
<text x="74.7" y="135.5">D15</text>
<text x="74.7" y="133">D14</text>
<text x="156" y="135.5">D15</text>
<text x="156" y="133">D14</text>
<text x="74.2" y="143.1">UDS</text>
<text x="75.5" y="140.6">AS</text>
<text x="155.5" y="143.1">UDS</text>
<text x="156.8" y="140.6">AS</text>
<text x="61.6" y="148.1" transform="rotate(-90 61.6 148.1)">GND</text>
<text x="64.1" y="148.1" transform="rotate(-90 64.1 148.1)">GND</text>
<text x="74.4" y="145.7">LDS</text>
<text x="74.5" y="148.2">R/W</text>
<text x="142.9" y="148.1" transform="rotate(-90 142.9 148.1)">GND</text>
<text x="145.4" y="148.1" transform="rotate(-90 145.4 148.1)">GND</text>
<text x="155.7" y="145.7">LDS</text>
<text x="155.8" y="148.2">R/W</text>
</g>
<g font-size="1.8">
<text x="29.2" y="35.6">CLK</text>
<text x="87.6" y="35.6">A1</text>
<text x="110.5" y="35.6">CLK</text>
<text x="167.6" y="35.6">A1</text>
<text x="87.6" y="38.1">A2</text>
<text x="87.6" y="40.6">A3</text>
<text x="167.6" y="38.1">A2</text>
<text x="167.6" y="40.6">A3</text>
<text x="29.2" y="43.2">IPL0</text>
<text x="29.2" y="45.7">IPL1</text>
<text x="87.6" y="43.2">A4</text>
<text x="87.6" y="45.7">A5</text>
<text x="110.5" y="43.2">IPL0</text>
<text x="110.5" y="45.7">IPL1</text>
<text x="167.6" y="43.2">A4</text>
<text x="167.6" y="45.7">A5</text>
<text x="29.2" y="48.3">IPL2</text>
<text x="29.2" y="53.3">BGACK</text>
<text x="87.6" y="48.3">A6</text>
<text x="87.6" y="50.8">A7</text>
<text x="87.6" y="53.3">A8</text>
<text x="110.5" y="48.3">IPL2</text>
<text x="110.5" y="53.3">BGACK</text>
<text x="167.6" y="48.3">A6</text>
<text x="167.6" y="50.8">A7</text>
<text x="167.6" y="53.3">A8</text>
<text x="29.2" y="55.9">BG</text>
<text x="29.2" y="58.4">BR</text>
<text x="87.6" y="55.9">A9</text>
<text x="87.6" y="58.4">A10</text>
<text x="110.5" y="55.9">BG</text>
<text x="110.5" y="58.4">BR</text>
<text x="167.6" y="55.9">A9</text>
<text x="167.6" y="58.4">A10</text>
<text x="87.6" y="61">A11</text>
<text x="87.6" y="63.5">A12</text>
<text x="167.6" y="61">A11</text>
<text x="167.6" y="63.5">A12</text>
<text x="29.2" y="66">FC0</text>
<text x="29.2" y="68.6">FC1</text>
<text x="29.2" y="71.1">FC2</text>
<text x="87.6" y="66">A13</text>
<text x="87.6" y="68.6">A14</text>
<text x="87.6" y="71.1">A15</text>
<text x="110.5" y="66">FC0</text>
<text x="110.5" y="68.6">FC1</text>
<text x="110.5" y="71.1">FC2</text>
<text x="167.6" y="66">A13</text>
<text x="167.6" y="68.6">A14</text>
<text x="167.6" y="71.1">A15</text>
<text x="87.6" y="73.7">A16</text>
<text x="87.6" y="76.2">A17</text>
<text x="167.6" y="73.7">A16</text>
<text x="167.6" y="76.2">A17</text>
<text x="29.2" y="78.7">VMA</text>
<text x="29.2" y="81.3">E</text>
<text x="29.2" y="83.8">VPA</text>
<text x="87.6" y="78.7">A18</text>
<text x="87.6" y="81.3">A19</text>
<text x="87.6" y="83.8">A20</text>
<text x="110.5" y="78.7">VMA</text>
<text x="110.5" y="81.3">E</text>
<text x="110.5" y="83.8">VPA</text>
<text x="167.6" y="78.7">A18</text>
<text x="167.6" y="81.3">A19</text>
<text x="167.6" y="83.8">A20</text>
<text x="87.6" y="86.4">A21</text>
<text x="87.6" y="88.9">A22</text>
<text x="167.6" y="86.4">A21</text>
<text x="167.6" y="88.9">A22</text>
<text x="87.6" y="91.4">A23</text>
<text x="167.6" y="91.4">A23</text>
<text x="87.6" y="96.5">D0</text>
<text x="87.6" y="99.1">D1</text>
<text x="87.6" y="101.6">D2</text>
<text x="167.6" y="96.5">D0</text>
<text x="167.6" y="99.1">D1</text>
<text x="167.6" y="101.6">D2</text>
<text x="29.2" y="106.7">BERR</text>
<text x="87.6" y="104.1">D3</text>
<text x="87.6" y="106.7">D4</text>
<text x="110.5" y="106.7">BERR</text>
<text x="167.6" y="104.1">D3</text>
<text x="167.6" y="106.7">D4</text>
<text x="29.2" y="111.8">DTACK</text>
<text x="87.6" y="109.2">D5</text>
<text x="87.6" y="111.8">D6</text>
<text x="110.5" y="111.8">DTACK</text>
<text x="167.6" y="109.2">D5</text>
<text x="167.6" y="111.8">D6</text>
<text x="87.6" y="114.3">D7</text>
<text x="87.6" y="116.8">D8</text>
<text x="87.6" y="119.4">D9</text>
<text x="167.6" y="114.3">D7</text>
<text x="167.6" y="116.8">D8</text>
<text x="167.6" y="119.4">D9</text>
<text x="29.2" y="121.9">HALT</text>
<text x="29.2" y="124.5">RESET</text>
<text x="87.6" y="121.9">D10</text>
<text x="87.6" y="124.5">D11</text>
<text x="110.5" y="121.9">HALT</text>
<text x="110.5" y="124.5">RESET</text>
<text x="167.6" y="121.9">D10</text>
<text x="167.6" y="124.5">D11</text>
<text x="87.6" y="127">D12</text>
<text x="87.6" y="129.5">D13</text>
<text x="167.6" y="127">D12</text>
<text x="167.6" y="129.5">D13</text>
<text x="87.6" y="132.1">D14</text>
<text x="87.6" y="134.6">D15</text>
<text x="167.6" y="132.1">D14</text>
<text x="167.6" y="134.6">D15</text>
<text x="87.6" y="139.7">AS</text>
<text x="87.6" y="142.2">UDS</text>
<text x="167.6" y="139.7">AS</text>
<text x="167.6" y="142.2">UDS</text>
<text x="87.6" y="144.8">LDS</text>
<text x="87.6" y="147.3">RW</text>
<text x="167.6" y="144.8">LDS</text>
<text x="167.6" y="147.3">RW</text>
</g>
</svg>
